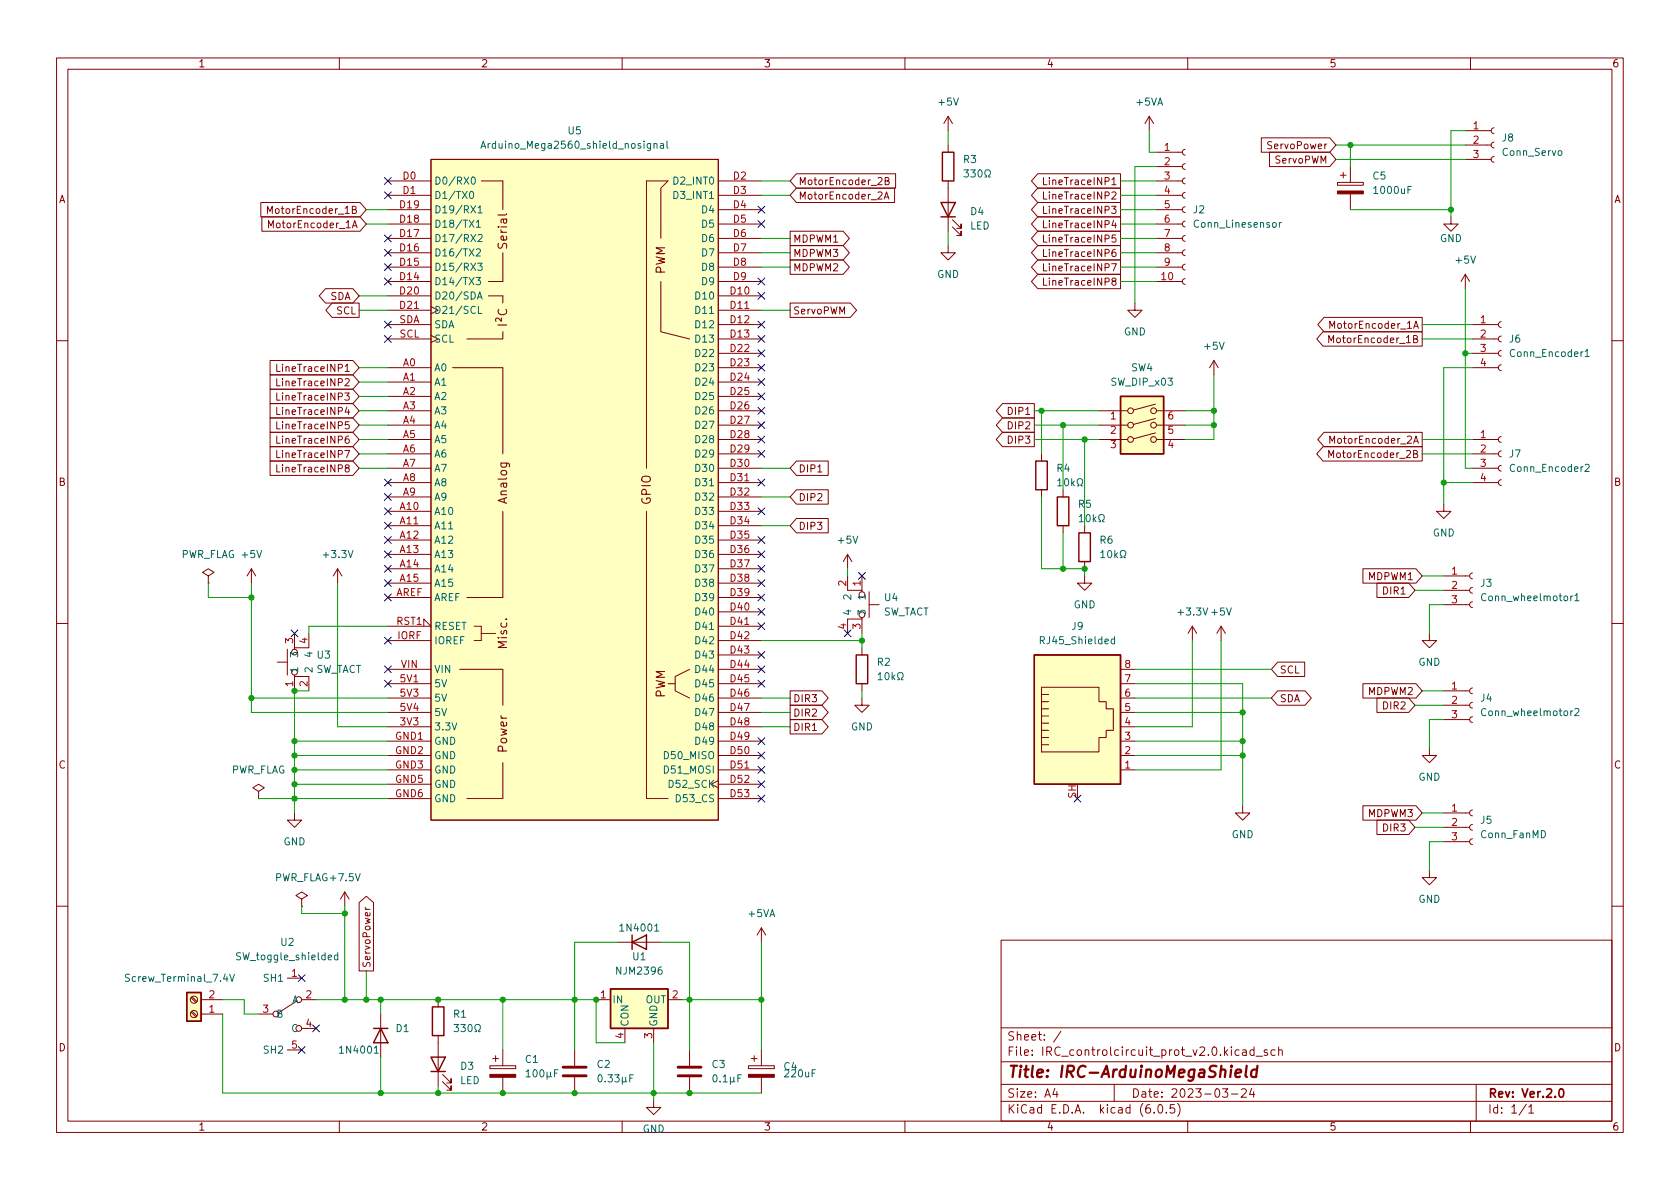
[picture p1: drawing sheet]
<svg xmlns="http://www.w3.org/2000/svg" width="297mm" height="210mm" viewBox="0 0 297 210" stroke-linecap="round" stroke-linejoin="round" font-family="sans-serif">
<g fill="none" stroke="#840000" stroke-width=".18">
<path d="M10 10.2h277v190.1h-277zM12 12.2h273v186.1h-273zM60 10.2v2M110 10.2v2M160 10.2v2M210 10.2v2M260 10.2v2M46.1 35.8h17.6l1.1 1.3-1.1 1.2h-17.6zM46.3 38.3h17.4l1.1 1.3-1.1 1.3h-17.4zM47.3 37.7v-1.2l.4 .9 .4-.9v1.2M62.3 37.1l.5-.1 .2-.2-.1-.2-.6-.1v1.2h.5l.2-.1v-.3l-.3-.2M62.4 39.9h.6"/>
<path d="M68.6 32h7.6M68.6 34.5h7.6M68.6 39.6h7.6M68.6 37.1h7.6M76.2 28.2h50.8v116.8h-50.8zM85.1 32h3.8zM88.9 32v5.1zM114.3 32v50.8zM114.3 32h3.8l-1.3 1.3v8.9M127 32h7.6M127 34.5h7.6M127 39.6h7.6"/>
<path d="M127 37.1h7.6M140.8 33.3h17.4v2.5h-17.4l-1.1-1.3zM140.8 30.7h17.5v2.6h-17.5l-1.1-1.3zM155.2 31.5l.5-.1 .3 .4-.8 .9h.8M156.3 35.2l.4-1.3 .5 1.3M156.4 34.8h.6M156.5 32l.5-.1 .2-.1-.1-.3-.6-.1v1.3h.5l.2-.2v-.3l-.3-.2M167.6 20.6v2.5M167.6 25.6v1.3M167.6 32v8.9M167.6 20.6l-.7 1.2M167.6 20.6l.8 1.2"/>
<path d="M168.4 38.9l1.5 1.5v-.8v.8h-.7M183.5 33.3h14.6v2.5h-14.6l-1.1-1.3zM183.5 35.8h14.6v2.5h-14.6l-1.1-1.2zM183.5 38.3h14.6v2.6h-14.6l-1.1-1.3zM183.5 30.7h14.6v2.6h-14.6l-1.1-1.3zM184.5 33.9v1.3h.6M184.5 36.5v1.2h.6M184.5 39v1.3h.6M184.5 31.4v1.3h.6M203.2 20.6l-.8 1.2M203.2 20.6v2.5M203.2 20.6l.8 1.2"/>
<path d="M204.5 32h4.5M204.5 34.5h4.5M204.5 39.6h4.5M204.5 37.1h4.5M204.5 29.5h4.5M204.5 26.9h4.5M209.5 39.1l-.3 .2-.2 .3 .2 .4 .3 .1M209.5 36.6l-.3 .1-.2 .4 .2 .3 .3 .2M209.5 34l-.3 .2-.2 .3 .2 .4 .3 .1M209.5 31.5l-.3 .1-.2 .4 .2 .4 .3 .1M209.5 29l-.3 .1-.2 .4 .2 .3 .3 .2M209.5 26.4l-.3 .2-.2 .3 .2 .4 .3 .1"/>
<path d="M223 24.4h12.1l1.1 1.2-1.1 1.3h-12.1zM224.5 26.9h10.6l1.1 1.3-1.1 1.3h-10.6zM236.5 32.3h4.5v.5h-4.5zM237 31h1M237.5 30.5v1M238.8 29.5v2.8M238.8 34.3v2.8M256.5 38.3v1.3h1.3l-1.3 1.3-1.2-1.3h1.2M259.1 28.2h4.6M259.1 25.6h4.6M259.1 23.1h4.6M264.2 27.7l-.4 .1-.1 .4 .1 .3 .4 .2"/>
<path d="M264.2 25.1l-.4 .2-.1 .3 .1 .4 .4 .2M264.2 22.6l-.4 .1-.1 .4 .1 .4 .4 .1M47.5 40.3v-1.3l.4 .9 .4-.9v1.3M57.6 51h4.8l1.1 1.3-1.1 1.3h-4.8l-1.2-1.3zM58.7 53.6h4.8v2.5h-4.8l-1.1-1.2zM62.3 40.3l.4-1.3 .4 1.3M68.6 52.3h7.6M68.6 54.9h7.6M68.6 57.4h7.6M68.6 59.9h7.6M68.6 49.8h7.6M68.6 47.2h7.6"/>
<path d="M68.6 44.7h7.6M68.6 42.2h7.6M76.2 54.2l1.3 .7-1.3 .6M82.5 59.9h6.4zM86.4 52.3h2.5zM86.4 49.8h2.5zM88.9 58.7v1.2zM88.9 52.3v1.3zM88.9 44.7v5.1zM116.8 49.8v8.9l5.1 1.2M127 52.3h7.6M127 54.9h7.6"/>
<path d="M127 57.4h7.6M127 59.9h7.6M127 49.8h7.6M127 47.2h7.6M127 44.7h7.6M127 42.2h7.6M139.7 43.4h9.4l1.1 1.3-1.1 1.3h-9.4zM139.7 46h9.4l1.1 1.2-1.1 1.3h-9.4zM139.7 53.6h10.6l1.2 1.3-1.2 1.2h-10.6zM139.7 40.9h9.4l1.1 1.3-1.1 1.2h-9.4zM167.6 43.4v1.3h1.3l-1.3 1.3-1.2-1.3h1.2M168.4 40.1l1.5 1.6v-.8v.8h-.7"/>
<path d="M183.5 46h14.6v2.5h-14.6l-1.1-1.3zM183.5 48.5h14.6v2.5h-14.6l-1.1-1.2zM183.5 43.4h14.6v2.6h-14.6l-1.1-1.3zM183.5 40.9h14.6v2.5h-14.6l-1.1-1.2zM184.5 46.6v1.3h.6M184.5 49.2v1.2h.6M184.5 44.1v1.3h.6M184.5 41.6v1.2h.6M200.7 53.6v1.3h1.2l-1.2 1.2-1.3-1.2h1.3M204.5 49.8h4.5M204.5 47.2h4.5M204.5 44.7h4.5"/>
<path d="M204.5 42.2h4.5M209.5 49.3l-.3 .1-.2 .4 .2 .3 .3 .2M209.5 46.7l-.3 .2-.2 .3 .2 .4 .3 .1M209.5 44.2l-.3 .1-.2 .4 .2 .4 .3 .1M209.5 41.7l-.3 .1-.2 .4 .2 .3 .3 .2M233.9 58.7h17.6v2.5h-17.6l-1.1-1.3zM234.1 56.1h17.4v2.6h-17.4l-1.1-1.3zM235.1 58.1v-1.3l.4 .9 .5-.9v1.3M249.9 58.1l.5-1.3 .4 1.3M249.9 59.9h.6l.1-.2-.1-.2-.6-.2v1.3h.5l.2-.1 .1-.3-.3-.3M250.1 57.7h.6M259.1 48.5l-.8 1.3"/>
<path d="M259.1 48.5v2.5M259.1 48.5l.7 1.3M260.3 57.4h4.6M260.3 59.9h4.6M265.4 59.4l-.3 .2-.2 .3 .2 .4 .3 .1M265.4 56.9l-.3 .1-.2 .4 .2 .4 .3 .1M10 60.2h2M47.8 79h14.6l1.1 1.3-1.1 1.2h-14.6zM47.8 73.9h14.6l1.1 1.3-1.1 1.2h-14.6zM47.8 71.4h14.6l1.1 1.2-1.1 1.3h-14.6zM47.8 68.8h14.6l1.1 1.3-1.1 1.3h-14.6zM47.8 63.7h14.6l1.1 1.3-1.1 1.3h-14.6z"/>
<path d="M47.8 66.3h14.6l1.1 1.3-1.1 1.2h-14.6zM47.8 76.4h14.6l1.1 1.3-1.1 1.3h-14.6zM48.9 79.7v1.2h.6M48.9 74.6v1.2h.6M48.9 72v1.3h.6M48.9 69.5v1.3h.6M48.9 64.4v1.3h.6M48.9 67v1.2h.6M48.9 77.1v1.3h.6M68.6 65h7.6M68.6 67.6h7.6M68.6 70.1h7.6"/>
<path d="M68.6 72.6h7.6M68.6 75.2h7.6M68.6 77.7h7.6M80 65h8.9v15.3M127 65h7.6M127 67.6h7.6M127 70.1h7.6M127 72.6h7.6M127 75.2h7.6M127 77.7h7.6M127 62.5h7.6M177.3 76.4h5.6v2.6h-5.6l-1.2-1.3z"/>
<path d="M177.3 71.4h5.6v2.5h-5.6l-1.2-1.3zM177.3 73.9h5.6v2.5h-5.6l-1.2-1.2zM194.3 72.6h5.1M194.3 75.2h5.1M194.3 77.7h5.1M204.3 76.5l-3.9 1.1M204.3 74l-3.9 1.1M204.3 71.5l-3.9 1M204.5 72.6h5M204.5 75.2h5M204.5 77.7h5M214.6 63.7l-.7 1.3"/>
<path d="M214.6 63.7v2.6M214.6 63.7l.8 1.3M233.9 79h17.6v2.5h-17.6l-1.1-1.2zM234.1 76.4h17.4v2.6h-17.4l-1.1-1.3zM234.9 60.6v-1.3l.5 .9 .4-.9v1.3M235.1 78.4v-1.3l.4 .9 .5-.9v1.3M249.9 78.4l.5-1.3 .4 1.3M250.1 78h.6M260.3 65h4.6M260.3 77.7h4.6M260.3 62.5h4.6M265.4 64.5l-.3 .2-.2 .3 .2 .4 .3 .1"/>
<path d="M265.4 62l-.3 .1-.2 .4 .2 .3 .3 .2M265.4 79.8l-.3 .1-.2 .4 .2 .3 .3 .2M265.4 77.2l-.3 .2-.2 .3 .2 .4 .3 .1M285 60.2h2M47.8 81.5h14.6l1.1 1.3-1.1 1.3h-14.6zM48.9 82.2v1.3h.6M68.6 90.4h7.6M68.6 93h7.6M68.6 95.5h7.6M68.6 98h7.6M68.6 80.3h7.6M68.6 82.8h7.6"/>
<path d="M68.6 85.3h7.6M68.6 87.9h7.6M88.9 90.4v15.3M114.3 90.4v50.8zM127 90.4h7.6M127 93h7.6M127 95.5h7.6M127 98h7.6M127 80.3h7.6M127 82.8h7.6M127 85.3h7.6M127 87.9h7.6"/>
<path d="M140.8 86.6h5.6v2.5h-5.6l-1.1-1.2zM140.8 81.5h5.6v2.6h-5.6l-1.1-1.3zM140.8 91.7h5.6v2.5h-5.6l-1.1-1.2zM149.9 98l-.8 1.3M149.9 98v2.6M149.9 98l.7 1.3M184.1 80.3v1.2M184.1 86.6v1.3M188 86.6v1.3M188 93v1.2M191.8 93v1.2M191.8 99.3v1.3"/>
<path d="M234.9 80.9v-1.2l.5 .9 .4-.9v1.2M249.9 80.3l.6-.1 .1-.2-.1-.2-.6-.1v1.2h.5l.2-.1 .1-.3-.3-.2M255.3 89.1v1.3h1.2l-1.2 1.3-1.3-1.3h1.3M260.3 80.3h4.6M260.3 82.8h4.6M260.3 85.3h4.6M265.4 84.8l-.3 .2-.2 .3 .2 .4 .3 .1M265.4 82.3l-.3 .1-.2 .4 .2 .4 .3 .1M10 110.2h2M36.8 101.8l1-.6-1-.6-1 .6 1 .6v1.3M36.8 103.1h.1M44.4 100.6l-.7 1.2"/>
<path d="M44.4 100.6v2.5M44.4 100.6l.8 1.2M49 117.1h1.8M50.8 114.8v4.6M52.1 119.4v.2h2.5v2.6M52.1 112v2.5M52.1 119.6v2.6M54.6 112v2.5h-2.5v.3M59.7 100.6l-.8 1.2M59.7 100.6v2.5M59.7 100.6l.8 1.2M68.6 110.7h7.6l-1.3-1.2v1.2"/>
<path d="M68.6 100.6h7.6M68.6 103.1h7.6M68.6 105.7h7.6M68.6 113.3h7.6M68.6 118.4h7.6M81.3 118.4h7.6zM82.5 105.7h6.4zM83.8 113.3h1.3zM83.8 110.7h1.3zM85.1 112h2.5zM85.1 110.7v2.6zM88.9 118.4v6.3z"/>
<path d="M121.9 118.4l-2.5 1.2v2.6l2.5 1.2M127 100.6h7.6M127 103.1h7.6M127 105.7h7.6M127 108.2h7.6M127 110.7h7.6M127 113.3h7.6M127 115.8h7.6M127 118.4h7.6M149.9 101.8v2.6h2.5v.2M152.4 109.2v.3h-2.5v2.5M152.4 101.8v2.6"/>
<path d="M152.4 109.5v2.5M152.4 114.5v1.3M153.7 104.6v4.6M153.7 106.9h1.7M191.8 101.8v1.3h1.2l-1.2 1.3-1.3-1.3h1.3M198.1 118.4h2.6M210.8 110.7l-.7 1.3M210.8 110.7v2.6M210.8 110.7l.8 1.3M215.9 110.7l-.8 1.3M215.9 110.7v2.6M215.9 110.7l.8 1.3"/>
<path d="M225.9 117.1h4.8v2.5h-4.8l-1.1-1.2zM241 100.6h9.3l1.2 1.2-1.2 1.3h-9.3zM243.5 103.1h5.6l1.1 1.3-1.1 1.3h-5.6zM252.7 112v1.3h1.3l-1.3 1.2-1.2-1.2h1.2M255.3 106.9h4.5M255.3 104.4h4.5M255.3 101.8h4.5M260.3 106.4l-.3 .2-.2 .3 .2 .4 .3 .1M260.3 103.9l-.3 .1-.2 .4 .2 .3 .3 .2M260.3 101.3l-.3 .2-.2 .3 .2 .4 .3 .2M285 110.2h2M45.7 139.9l1-.6-1-.6-1 .6 1 .6v1.3"/>
<path d="M68.6 120.9h7.6M68.6 128.5h7.6M68.6 123.4h7.6M68.6 126h7.6M68.6 131.1h7.6M68.6 133.6h7.6M68.6 136.1h7.6M68.6 138.7h7.6M88.9 134.9v6.3zM118.1 120.9h1.3M127 120.9h7.6M127 128.5h7.6"/>
<path d="M127 123.4h7.6M127 126h7.6M127 131.1h7.6M127 133.6h7.6M127 136.1h7.6M127 138.7h7.6M139.7 127.2h5.6l1.1 1.3-1.1 1.3h-5.6zM139.7 122.2h5.6l1.1 1.2-1.1 1.3h-5.6zM139.7 124.7h5.6l1.1 1.3-1.1 1.2h-5.6zM152.4 123.4v1.3h1.3l-1.3 1.3-1.3-1.3h1.3M152.4 120.9v1.3M184.1 131.7h1.3"/>
<path d="M184.1 130.4h1.3M184.1 129.2h1.3M184.1 127.9h1.3M184.1 126.6h1.3M184.1 125.3h1.3M184.1 121.5h10.2v2.6h1.3v1.2h1.2v3.9h-1.2v1.2h-1.3v2.6h-10.2zM184.1 124.1h1.3M184.1 122.8h1.3M198.1 120.9h2.6M198.1 128.5h2.6M198.1 123.4h2.6M198.1 126h2.6"/>
<path d="M198.1 131.1h2.6M198.1 133.6h2.6M198.1 136.1h2.6M225.9 122.2h4.8l1.2 1.2-1.2 1.3h-4.8l-1.1-1.3zM241 120.9h9.3l1.2 1.3-1.2 1.2h-9.3zM243.5 123.4h5.6l1.1 1.3-1.1 1.3h-5.6zM252.7 132.3v1.3h1.3l-1.3 1.3-1.2-1.3h1.2M255.3 127.2h4.5M255.3 124.7h4.5M255.3 122.2h4.5M260.3 126.7l-.3 .2-.2 .3 .2 .4 .3 .2M260.3 124.2l-.3 .1-.2 .4 .2 .4 .3 .1"/>
<path d="M260.3 121.7l-.3 .1-.2 .4 .2 .3 .3 .2M45.7 141.2h.1M52.1 143.8v1.2h1.2l-1.2 1.3-1.3-1.3h1.3M53.3 159l1.1-.6-1.1-.7-1 .7 1 .6v1.3M61 157.7l-.8 1.3M61 157.7v2.6M61 157.7l.7 1.3M63.5 159.6l1.3-1.1 1.2 1.1v12.1h-2.5zM68.6 141.2h7.6M82.5 141.2h6.4zM114.3 141.2h3.8M127 141.2h7.6"/>
<path d="M219.7 142.5v1.3h1.3l-1.3 1.2-1.3-1.2h1.3M241 142.5h9.3l1.2 1.3-1.2 1.2h-9.3zM243.5 145h5.6l1.1 1.3-1.1 1.3h-5.6zM252.7 153.9v1.3h1.3l-1.3 1.3-1.2-1.3h1.2M255.3 148.8h4.5M255.3 146.3h4.5M255.3 143.8h4.5M260.3 148.3l-.3 .2-.2 .3 .2 .4 .3 .1M260.3 145.8l-.3 .1-.2 .4 .2 .4 .3 .1M260.3 143.3l-.3 .1-.2 .4 .2 .3 .3 .2M10 160.2h2M33.8 176.4l.8 .9"/>
<path d="M33.8 179l.8 .8M34 176.3l.8 .8M34 178.8l.8 .8M35.6 176.8h3.8M35.6 179.3h3.8M45.7 179.3h2.6M50.8 173h2.5M52.5 177l-3.2 2.1M53.3 160.3h.1M53.3 176.8h2.6M64.6 160.4l.2 .4M64.6 160.8h.8"/>
<path d="M67.3 179.3v7.6M77.5 176.8v1.2M105.4 176.8h2.5M109.2 166.6h7.6M118.1 176.8h2.5M134.6 164.1l-.7 1.2M134.6 164.1v2.5M134.6 164.1l.8 1.2M177 166.3h108v32h-108zM285 160.2h2M50.8 185.7h2.5M53.3 181.9h2.6"/>
<path d="M60 198.3v2M77.5 183.1v8.9M78.2 191.3l1.6 1.5v-.8v.8h-.8M78.2 190l1.6 1.5v-.8v.8h-.8M86.6 188.5h4.6v.5h-4.6zM87.1 187.2h1M87.6 186.7v1M88.9 185.7v2.8M88.9 190.5v2.8M101.6 185.7v2.8M101.6 190.5v2.8M110 198.3v2"/>
<path d="M110.5 181.9v2.5M115.6 194.6v1.2h1.2l-1.2 1.3-1.3-1.3h1.3M115.6 181.9v2.5M121.9 185.7v2.8M121.9 190.5v2.8M132.3 188.5h4.6v.5h-4.6zM132.8 187.2h1.1M133.3 186.7v1M134.6 185.7v2.8M134.6 190.5v2.8M160 198.3v2M177 194.8h108"/>
<path d="M177 191.8h108M177 187.8h108M177 181.8h108M186.5 192.5l-.4 1h1M186.9 193v1M187.6 182.4l-1.3 1.9M197 191.8v3M204.1 196.7v.1M204.9 195.4l.2-.1a.81 .81 0 0 1 .6 .7 .81 .81 0 0 1-.3 .8h-.2a.81 .81 0 0 1-.6-.6 .81 .81 0 0 1 .3-.8zM206.2 196.7v.1M207.6 195.3h-.7v.7l.2-.1 .5 .1 .1 .2-.1 .5-.2 .1-.5-.1M208.2 195.1a1.72 1.72 0 0 1 0 2.3"/>
<path d="M210 198.3v2M216.1 192.5h1l-.5 .6 .4 .1v.7l-.2 .1h-.4l-.3-.1M217.7 193.5h1.2M219.5 192.7l.6-.2 .2 .2 .1 .3-1 1h1M219.7 185.7h.6l.1 .9M220.4 186l-.5 .1a.29 .29 0 0 0-.3 .2 .29 .29 0 0 0 .3 .3h.5M221.3 192.5l-.4 1h1M221.6 193v1M221.7 185.7l-.4-.1-.3 .3v.4l.1 .3h.6M221.7 185.1v1.5M222.1 186.8h1.1M224.1 185.7l-.4-.1-.2 .2 .1 .3 .5 .1v.4h-.6"/>
<path d="M225.4 185.7l-.4-.1-.3 .3v.4l.2 .3h.5M226.1 185.8l.2-.2 .3 .1 .1 .9M226.1 185.1v1.5M260 198.3v2M261 191.8v6.5M269.9 195.3l-1.3 1.9M270.3 195.8l.4-.5v1.5M270.3 196.8h.9"/>
<circle cx="199.9" cy="77.7" r=".51"/>
<circle cx="199.9" cy="72.6" r=".51"/>
<circle cx="199.9" cy="75.2" r=".51"/>
<circle cx="204" cy="77.7" r=".51"/>
<circle cx="204" cy="72.6" r=".51"/>
<circle cx="204" cy="75.2" r=".51"/>
<circle cx="34.3" cy="179.3" r=".63"/>
<circle cx="34.3" cy="176.8" r=".63"/>
<circle cx="48.8" cy="179.3" r=".51"/>
<circle cx="52.8" cy="176.8" r=".51"/>
</g>
<path d="M275.8 192.6l.2-.1a.8 .8 0 0 1 .5 .8 .8 .8 0 0 1-.5 .7 1 1 0 0 1-.2-1.4z" fill="none" stroke="#840000" stroke-width=".3"/>
<path d="M218.5 189.8l.9-.2v-.4l-.6-.1-.3 .3v1l.2 .1 .5-.1M220.4 188.5l-.2 1.7 .3 .3M222.2 189.2a.66 .66 0 0 0-.9 .3l-.1 .6 .1 .3 .2 .1 .6-.1M222.3 188.5l-.2 2" fill="none" stroke="#840000" stroke-width=".4"/>
<g fill="#ffffc2" stroke="#ffffc2" stroke-width=".18">
<path d="M76.2 28.2h50.8v116.8h-50.8z"/>
<path d="M107.9 174.9h10.2v7h-10.2z"/>
<path d="M33 175.5h2.6v5.1h-2.6z"/>
<path d="M182.9 115.8h15.2v22.9h-15.2z"/>
<path d="M198.1 70.1h7.6v10.2h-7.6z"/>
</g>
<path d="M88.1 57.5h1.5M88.2 54.7a.61 .61 0 0 0 0 .8 .61 .61 0 0 0 .7 .2 .57 .57 0 0 0 .6-.3 .57 .57 0 0 0-.1-.7M88.6 56.2v.6l-.5-.5a.31 .31 0 0 0-.5 .2l.1 .3" fill="none" stroke="#840000" stroke-width=".19"/>
<g fill="none" stroke="#006464" stroke-width=".18">
<path d="M83.1 34l.2-.2a.68 .68 0 0 1 .5 .7 .68 .68 0 0 1-.5 .6l-.2-.1-.1-.4zM83.4 31.4l.2-.1a.68 .68 0 0 1 .5 .6 .68 .68 0 0 1-.5 .7l-.2-.1-.1-.4zM84.2 39.3l.4-.4v1.3M84.5 36.7l.4-.3v1.3M84.5 37.7h.8M85 26.2l.5-1.2 .4 1.2M85.2 25.9h.6M115.6 25.5l.2-.1h.3l.1 .8M115.6 25.4v.8M116.8 25.4h.5v.8M117.3 25.7h-.4l-.2 .2 .2 .3h.4M117.9 25v1l.2 .2"/>
<path d="M170.4 30h.8l-.4 .5 .4 .1v.6l-.2 .1-.6-.1M171.7 30h.7l-.4 .5 .4 .1v.6l-.2 .1-.5-.1M173.1 30.1l.1-.1a.68 .68 0 0 1 .5 .7 .68 .68 0 0 1-.5 .6 .84 .84 0 0 1-.1-1.2zM174.1 31.3h.3v-.2a.54 .54 0 0 1-.2-.8 .54 .54 0 0 1 .7-.2 .58 .58 0 0 1-.1 1v.2h.3M226.2 39.3v.9M226.6 39.3l-.4 .3M275.6 26.7l.3-.1 .3 .3v.4l-.3 .2-.3-.1-.1-.1zM84.2 49.1h.7l-.4 .5 .4 .1v.5l-.2 .2-.5-.2M84.2 44.1l.5-.1 .2 .4-.7 .9h.7M84.2 40.2h.7M84.4 52.9l.4-1.3 .5 1.3M84.5 46.5h.8l-.5 .5 .4 .1v.6l-.2 .1-.5-.1"/>
<path d="M84.5 41.6l.5-.1 .3 .3-.8 .9h.8M84.5 52.5h.6M84.6 54.2v1.2h.6M280.3 62.1l.3-.3v1.3M280.3 63.1h.7M187 85l.4-.4v1.3M187 85.9h.7M188.3 84.8l.2-.2a.68 .68 0 0 1 .5 .7 .68 .68 0 0 1-.5 .6l-.2-.1-.1-.4zM189.5 84.6v1.3M189.6 85.4l.4 .5M190 85.1l-.5 .4M190.5 85.9h.3v-.2a.54 .54 0 0 1-.3-.8 .54 .54 0 0 1 .7-.2 .58 .58 0 0 1-.1 1v.2h.3"/>
<path d="M190.8 91.4l.4-.4v1.3M190.8 92.3h.7M192.2 91.1l.1-.1a.68 .68 0 0 1 .5 .6 .68 .68 0 0 1-.5 .7l-.1-.2-.2-.3zM193.3 91v1.3M193.4 91.8l.4 .5M193.8 91.4l-.5 .5M194.3 92.3h.3v-.3a.54 .54 0 0 1-.3-.7 .54 .54 0 0 1 .8-.2 .58 .58 0 0 1-.2 .9v.3h.3M194.6 97.7l.4-.4v1.3M194.6 98.6h.8M196 97.5l.1-.2a.68 .68 0 0 1 .5 .7 .68 .68 0 0 1-.5 .6l-.1-.1-.2-.4zM197.1 97.3v1.3M197.2 98.1l.4 .5"/>
<path d="M197.6 97.8l-.5 .4M198.1 98.6h.3v-.2a.54 .54 0 0 1-.3-.8 .54 .54 0 0 1 .8-.2 .58 .58 0 0 1-.2 1v.2h.3M280.3 82.2l.4-.1 .3 .4-.8 .9h.8M155.3 119.3l.3-.4v1.3M156.6 119.1l.2-.2a.68 .68 0 0 1 .4 .7 .68 .68 0 0 1-.4 .6l-.2-.1-.1-.4zM157.7 118.9v1.3M157.9 119.7l.3 .5M158.2 119.4l-.5 .4M197.1 113.1l-.4-.1-.2 .2 .1 .6h.5M197.1 112.6v1.3M278.1 105.4l-.4 .2M278.5 105.3l.3-.3v1.2"/>
<path d="M278.5 106.2h.7M155.3 120.2h.7M158.7 120.2h.3v-.2a.54 .54 0 0 1-.3-.8 .54 .54 0 0 1 .8-.2 .58 .58 0 0 1-.1 1v.2h.3M278.5 125.4l.4-.1 .3 .3-.8 1h.8M40.6 172.3l.4 1.2 .5-1.2M59.7 168.9h-.3l-.3 .2 .1 .6h.5M59.7 168.5v1.2M115.8 164.7h.7M66.2 186.2h.7M80.3 181.2h.8l-.5 .4 .4 .2v.5l-.2 .1-.5-.1M81.5 181.2h.8l-.5 .4 .4 .2v.5l-.2 .1-.5-.1M82.9 181.3l.2-.1a.68 .68 0 0 1 .4 .6 .68 .68 0 0 1-.4 .6l-.2-.1-.1-.4z"/>
<path d="M84 182.4h.3v-.2a.54 .54 0 0 1-.3-.7 .54 .54 0 0 1 .7-.3 .58 .58 0 0 1-.1 1v.2h.3M93 189.5l.4-.3v1.2M93 190.4h.8M94.4 189.3l.1-.1a.68 .68 0 0 1 .5 .6 .68 .68 0 0 1-.5 .6l-.1-.1-.2-.4zM95.6 189.3l.2-.1a.68 .68 0 0 1 .4 .6 .68 .68 0 0 1-.4 .6l-.2-.1-.1-.4zM96.7 189.6v1.3M97.3 190.3l.2 .1M97.3 189.6v.8h-.4l-.2-.1M98.1 189.8h.4M98.7 189.2h-.6v1.2M105.9 190.2l.1-.1a.68 .68 0 0 1 .5 .6 .68 .68 0 0 1-.5 .6l-.1-.1-.2-.4zM107 191.2v.1"/>
<path d="M107.5 190.1h.8l-.5 .4 .4 .2v.5l-.2 .1-.5-.1M108.7 190.1h.8l-.4 .4 .3 .2v.5l-.2 .1-.5-.1M110 190.5v1.2M110.6 191.1l.2 .2M110.6 190.5v.8h-.4l-.2-.2M111.4 190.7h.4M112 190.1h-.6v1.2M126.2 190.2l.2-.1a.68 .68 0 0 1 .4 .6 .68 .68 0 0 1-.4 .6l-.2-.1-.1-.4zM127.3 191.2v.1M127.9 190.4l.3-.3v1.2M127.9 191.3h.7M129.1 190.5v1.2"/>
<path d="M129.7 191.1l.2 .2M129.7 190.5v.8h-.4l-.2-.2M130.5 190.7h.4M131.1 190.1h-.6v1.2"/>
</g>
<path d="M99.6 190.2h4M99.6 188.7h4M119.9 190.2h4.1M119.9 188.7h4.1" fill="none" stroke="#840000" stroke-width=".51"/>
<g fill="none" stroke="#840000" stroke-width=".25">
<path d="M166.4 35.8h2.5l-1.3 2.5zM166.4 38.3h2.5M166.6 26.9h2.1v5.1h-2.1zM198.1 70.1h7.6v10.2h-7.6zM183.1 81.5h2.1v5.1h-2.1zM186.9 87.9h2.1v5.1h-2.1zM190.8 94.2h2v5.1h-2zM151.4 115.8h2v5.1h-2zM182.9 115.8h15.2v22.9h-15.2zM33 175.5h2.6v5.1h-2.6zM76.5 178h2v5.1h-2zM107.9 174.9h10.2v7h-10.2z"/>
<path d="M111.8 166.6l2.5-1.3v2.6zM111.8 165.3v2.6M66 181.9h2.6M67.3 181.9l1.3 2.5h-2.6zM76.2 186.9h2.5l-1.2 2.6zM76.2 189.5h2.5"/>
</g>
<g fill="#840000" stroke="#840000" stroke-width=".18">
<path d="M86.6 190h4.6v.5h-4.6z"/>
<path d="M236.5 33.8h4.5v.5h-4.5z"/>
<path d="M132.3 190h4.6v.5h-4.6z"/>
</g>
<g fill="none" stroke="#009600" stroke-width=".18">
<path d="M64.8 39.6h3.8M64.8 37.1h3.8M134.6 32h5.1M134.6 34.5h5.1M167.6 23.1v2.5M198.1 39.6h6.4M198.1 37.1h6.4M198.1 32h6.4M198.1 34.5h6.4M203.2 23.1v3.8h1.3M204.5 29.5h-3.8v24.1M236.2 28.2h22.9"/>
<path d="M236.2 25.6h22.9M238.8 37.1h17.7M238.8 25.6v3.9M259.1 23.1h-2.6v15.2M63.5 54.9h5.1M63.5 52.3h5.1M134.6 54.9h5.1M134.6 44.7h5.1M134.6 42.2h5.1M134.6 47.2h5.1M167.6 40.9v2.5M198.1 44.7h6.4"/>
<path d="M198.1 42.2h6.4M198.1 47.2h6.4M198.1 49.8h6.4M251.5 59.9h8.8M251.5 57.4h8.8M259.1 51v31.8h1.2M63.5 77.7h5.1M63.5 75.2h5.1M63.5 72.6h5.1M63.5 67.6h5.1M63.5 70.1h5.1M63.5 65h5.1"/>
<path d="M182.9 77.7h11.4M182.9 75.2h11.4M182.9 72.6h11.4M184.1 72.6v7.7M188 75.2v11.4M191.8 77.7v15.3M209.5 75.2h5.1M209.5 72.6h5.1M214.6 66.3v11.4h-5.1M251.5 77.7h8.8M259.1 62.5h1.2M260.3 65h-5v24.1"/>
<path d="M63.5 80.3h5.1M63.5 82.8h5.1M134.6 82.8h5.1M134.6 93h5.1M134.6 87.9h5.1M184.1 87.9v12.7h7.7v1.2M188 94.2v6.4M251.5 80.3h8.8M255.3 85.3h5M36.8 103.1v2.6h7.6M44.4 103.1v22.9h24.2M59.7 103.1v25.4h8.9"/>
<path d="M68.6 110.7h-14v1.3M134.6 113.3h17.8M149.9 100.6v1.2M152.4 112v2.5M200.7 118.4h24.1M210.8 113.3v15.2h-10.1M215.9 113.3v22.8h-15.2M250.2 104.4h5.1M251.5 101.8h3.8M255.3 106.9h-2.6v5.1M44.4 123.4h24.2M52.1 136.1h16.5"/>
<path d="M52.1 138.7h16.5M52.1 131.1h16.5M52.1 133.6h16.5M54.6 122.2h-2.5v21.6M134.6 123.4h5.1M134.6 128.5h5.1M134.6 126h5.1M152.4 122.2v1.2M200.7 123.4h24.1M200.7 126h19M200.7 120.9h19v21.6M200.7 131.1h19"/>
<path d="M200.7 133.6h19M250.2 124.7h5.1M251.5 122.2h3.8M255.3 127.2h-2.6v5.1M45.7 141.2h22.9M250.2 146.3h5.1M251.5 143.8h3.8M255.3 148.8h-2.6v5.1M39.4 176.8h3.8v2.5h2.5M39.4 179.3v14h95.2M53.3 160.3v1.2h7.7M55.9 176.8h49.5v7.6h5.1"/>
<path d="M61 160.3v16.5M64.8 171.7v5.1M67.3 176.8v2.5M88.9 176.8v8.9M109.2 166.6h-7.6v19.1M116.8 166.6h5.1v19.1M120.6 176.8h14M134.6 166.6v19.1M67.3 186.9v6.4M77.5 192v1.3M115.6 184.4v10.2"/>
</g>
<g fill="none" stroke="#000084" stroke-width=".18">
<path d="M68 31.4l1.2 1.2M68 33.9l1.2 1.2M69.2 31.4l-1.2 1.2M69.2 33.9l-1.2 1.2M134 39l1.2 1.2M134 36.5l1.2 1.2M135.2 39l-1.2 1.2M135.2 36.5l-1.2 1.2M68 49.2l1.2 1.2M68 56.8l1.2 1.2M68 59.3l1.2 1.2M68 41.5l1.2 1.3"/>
<path d="M68 44.1l1.2 1.2M68 46.6l1.2 1.2M69.2 49.2l-1.2 1.2M69.2 56.8l-1.2 1.2M69.2 59.3l-1.2 1.2M69.2 41.5l-1.2 1.3M69.2 44.1l-1.2 1.2M69.2 46.6l-1.2 1.2M134 59.3l1.2 1.2M134 56.8l1.2 1.2M134 49.2l1.2 1.2M134 51.7l1.2 1.2"/>
<path d="M135.2 59.3l-1.2 1.2M135.2 56.8l-1.2 1.2M135.2 49.2l-1.2 1.2M135.2 51.7l-1.2 1.2M134 69.5l1.2 1.2M134 64.4l1.2 1.2M134 66.9l1.2 1.3M134 61.9l1.2 1.2M134 79.6l1.2 1.3M134 77.1l1.2 1.2M134 74.6l1.2 1.2M134 72l1.2 1.2"/>
<path d="M135.2 69.5l-1.2 1.2M135.2 64.4l-1.2 1.2M135.2 66.9l-1.2 1.3M135.2 61.9l-1.2 1.2M135.2 79.6l-1.2 1.3M135.2 77.1l-1.2 1.2M135.2 74.6l-1.2 1.2M135.2 72l-1.2 1.2M68 94.9l1.2 1.2M68 92.3l1.2 1.3M68 89.8l1.2 1.2M68 87.3l1.2 1.2"/>
<path d="M68 84.7l1.2 1.2M68 100l1.2 1.2M68 97.4l1.2 1.2M69.2 94.9l-1.2 1.2M69.2 92.3l-1.2 1.3M69.2 89.8l-1.2 1.2M69.2 87.3l-1.2 1.2M69.2 84.7l-1.2 1.2M69.2 100l-1.2 1.2M69.2 97.4l-1.2 1.2M134 100l1.2 1.2M134 97.4l1.2 1.2"/>
<path d="M134 94.9l1.2 1.2M134 89.8l1.2 1.2M134 84.7l1.2 1.2M135.2 100l-1.2 1.2M135.2 97.4l-1.2 1.2M135.2 94.9l-1.2 1.2M135.2 89.8l-1.2 1.2M135.2 84.7l-1.2 1.2M51.5 111.4l1.2 1.2M52.7 111.4l-1.2 1.2M68 105l1.2 1.3M68 112.7l1.2 1.2"/>
<path d="M68 117.7l1.2 1.3M68 102.5l1.2 1.2M69.2 105l-1.2 1.3M69.2 112.7l-1.2 1.2M69.2 117.7l-1.2 1.3M69.2 102.5l-1.2 1.2M134 107.6l1.2 1.2M134 105l1.2 1.3M134 117.7l1.2 1.3M134 110.1l1.2 1.2M134 115.2l1.2 1.2M134 102.5l1.2 1.2"/>
<path d="M135.2 107.6l-1.2 1.2M135.2 105l-1.2 1.3M135.2 117.7l-1.2 1.3M135.2 110.1l-1.2 1.2M135.2 115.2l-1.2 1.2M135.2 102.5l-1.2 1.2M149.3 111.4l1.2 1.2M150.5 111.4l-1.2 1.2M151.8 101.2l1.2 1.3M153 101.2l-1.2 1.3M68 120.3l1.2 1.2M69.2 120.3l-1.2 1.2"/>
<path d="M134 138.1l1.2 1.2M134 135.5l1.2 1.2M134 120.3l1.2 1.2M134 133l1.2 1.2M134 130.4l1.2 1.3M135.2 138.1l-1.2 1.2M135.2 135.5l-1.2 1.2M135.2 120.3l-1.2 1.2M135.2 133l-1.2 1.2M135.2 130.4l-1.2 1.3M134 140.6l1.2 1.2M135.2 140.6l-1.2 1.2"/>
<path d="M189.9 140.6l1.2 1.2M191.1 140.6l-1.2 1.2M52.7 172.4l1.2 1.2M53.9 172.4l-1.2 1.2M52.7 185.1l1.2 1.2M53.9 185.1l-1.2 1.2M55.3 181.2l1.2 1.3M56.5 181.2l-1.2 1.3"/>
</g>
<g fill="#009600" stroke="#009600" stroke-width=".18">
<circle cx="64.8" cy="176.8" r=".46"/>
<circle cx="67.3" cy="176.8" r=".46"/>
<circle cx="61" cy="176.8" r=".46"/>
<circle cx="52.1" cy="141.2" r=".46"/>
<circle cx="52.1" cy="138.7" r=".46"/>
<circle cx="52.1" cy="133.6" r=".46"/>
<circle cx="52.1" cy="136.1" r=".46"/>
<circle cx="61" cy="161.5" r=".46"/>
<circle cx="77.5" cy="193.3" r=".46"/>
<circle cx="77.5" cy="176.8" r=".46"/>
<circle cx="67.3" cy="193.3" r=".46"/>
<circle cx="101.6" cy="193.3" r=".46"/>
<circle cx="115.6" cy="193.3" r=".46"/>
<circle cx="121.9" cy="176.8" r=".46"/>
<circle cx="88.9" cy="176.8" r=".46"/>
<circle cx="88.9" cy="193.3" r=".46"/>
<circle cx="134.6" cy="176.8" r=".46"/>
<circle cx="101.6" cy="176.8" r=".46"/>
<circle cx="105.4" cy="176.8" r=".46"/>
<circle cx="121.9" cy="193.3" r=".46"/>
<circle cx="52.1" cy="122.2" r=".46"/>
<circle cx="44.4" cy="123.4" r=".46"/>
<circle cx="52.1" cy="131.1" r=".46"/>
<circle cx="44.4" cy="105.7" r=".46"/>
<circle cx="188" cy="100.6" r=".46"/>
<circle cx="191.8" cy="100.6" r=".46"/>
<circle cx="191.8" cy="77.7" r=".46"/>
<circle cx="152.4" cy="113.3" r=".46"/>
<circle cx="259.1" cy="62.5" r=".46"/>
<circle cx="255.3" cy="85.3" r=".46"/>
<circle cx="256.5" cy="37.1" r=".46"/>
<circle cx="214.6" cy="75.2" r=".46"/>
<circle cx="188" cy="75.2" r=".46"/>
<circle cx="184.1" cy="72.6" r=".46"/>
<circle cx="219.7" cy="133.6" r=".46"/>
<circle cx="219.7" cy="131.1" r=".46"/>
<circle cx="219.7" cy="126" r=".46"/>
<circle cx="238.8" cy="25.6" r=".46"/>
<circle cx="214.6" cy="72.6" r=".46"/>
</g>
<text font-size="2.8" fill="#840000" x="178" y="190.6">Title: IRC-ArduinoMegaShield</text>
<g font-size="2.1" fill="#840000">
<text x="89.7" y="43.8" transform="rotate(-90 89.7 43.8)">Serial</text>
<text x="117.6" y="48.6" transform="rotate(-90 117.6 48.6)">PWM</text>
<text x="89.7" y="88.9" transform="rotate(-90 89.7 88.9)">Analog</text>
<text x="115.1" y="89.3" transform="rotate(-90 115.1 89.3)">GPIO</text>
<text x="89.7" y="114.7" transform="rotate(-90 89.7 114.7)">Misc.</text>
<text x="117.6" y="123.5" transform="rotate(-90 117.6 123.5)">PWM</text>
<text x="89.7" y="133" transform="rotate(-90 89.7 133)">Power</text>
<text x="178" y="184">Sheet: /</text>
<text x="178" y="186.7">File: IRC_controlcircuit_prot_v2.0.kicad_sch</text>
<text x="178" y="196.9">KiCad E.D.A. kicad (6.0.5)</text>
<text x="178" y="194.1">Size: A4</text>
<text x="200" y="194.1">Date: 2023-03-24</text>
<text x="263" y="194.1">Rev: Ver.2.0</text>
<text x="263" y="196.9">Id: 1/1</text>
</g>
<g font-size="1.8" fill="#840000">
<text x="35" y="11.9">1</text>
<text x="85" y="11.9">2</text>
<text x="135" y="11.9">3</text>
<text x="185" y="11.9">4</text>
<text x="235" y="11.9">5</text>
<text x="285" y="11.9">6</text>
<text x="224.6" y="26.4">ServoPower</text>
<text x="225.6" y="28.9">ServoPWM</text>
<text x="10.3" y="35.9">A</text>
<text x="141.1" y="35.3">MotorEncoder_2A</text>
<text x="141.1" y="32.7">MotorEncoder_2B</text>
<text x="185.4" y="35.3">LineTraceINP2</text>
<text x="185.4" y="32.7">LineTraceINP1</text>
<text x="285.3" y="35.9">A</text>
<text x="48.1" y="40.3">MotorEncoder_1A</text>
<text x="48.1" y="37.8">MotorEncoder_1B</text>
<text x="185.4" y="37.8">LineTraceINP3</text>
<text x="185.4" y="40.3">LineTraceINP4</text>
<text x="140.2" y="45.4">MDPWM3</text>
<text x="140.2" y="48">MDPWM2</text>
<text x="140.2" y="42.9">MDPWM1</text>
<text x="185.4" y="48">LineTraceINP7</text>
<text x="185.4" y="45.4">LineTraceINP6</text>
<text x="185.4" y="42.9">LineTraceINP5</text>
<text x="58.3" y="53">SDA</text>
<text x="185.4" y="50.5">LineTraceINP8</text>
<text x="59.5" y="55.6">SCL</text>
<text x="140.2" y="55.6">ServoPWM</text>
<text x="235.8" y="58.1">MotorEncoder_1A</text>
<text x="49.8" y="65.7">LineTraceINP1</text>
<text x="235.8" y="60.7">MotorEncoder_1B</text>
<text x="49.8" y="70.8">LineTraceINP3</text>
<text x="49.8" y="68.3">LineTraceINP2</text>
<text x="49.8" y="75.9">LineTraceINP5</text>
<text x="49.8" y="73.4">LineTraceINP4</text>
<text x="178.5" y="73.4">DIP1</text>
<text x="178.5" y="75.9">DIP2</text>
<text x="49.8" y="81">LineTraceINP7</text>
<text x="49.8" y="83.5">LineTraceINP8</text>
<text x="49.8" y="78.4">LineTraceINP6</text>
<text x="141.1" y="83.5">DIP1</text>
<text x="178.5" y="78.4">DIP3</text>
<text x="235.8" y="78.4">MotorEncoder_2A</text>
<text x="235.8" y="81">MotorEncoder_2B</text>
<text x="10.3" y="85.9">B</text>
<text x="141.1" y="88.6">DIP2</text>
<text x="285.3" y="85.9">B</text>
<text x="141.1" y="93.7">DIP3</text>
<text x="242" y="102.6">MDPWM1</text>
<text x="244.7" y="105.1">DIR1</text>
<text x="226.2" y="119.1">SCL</text>
<text x="140.2" y="124.2">DIR3</text>
<text x="226.2" y="124.2">SDA</text>
<text x="242" y="122.9">MDPWM2</text>
<text x="244.7" y="125.4">DIR2</text>
<text x="140.2" y="129.2">DIR1</text>
<text x="140.2" y="126.7">DIR2</text>
<text x="10.3" y="135.9">C</text>
<text x="285.3" y="135.9">C</text>
<text x="242" y="144.5">MDPWM3</text>
<text x="244.7" y="147">DIR3</text>
<text x="65.5" y="171.2" transform="rotate(-90 65.5 171.2)">ServoPower</text>
<text x="10.3" y="185.9">D</text>
<text x="285.3" y="185.9">D</text>
<text x="35" y="199.9">1</text>
<text x="85" y="199.9">2</text>
<text x="135" y="199.9">3</text>
<text x="185" y="199.9">4</text>
<text x="235" y="199.9">5</text>
<text x="285" y="199.9">6</text>
</g>
<g font-size="1.8" fill="#006464">
<text x="100.5" y="23.7">U5</text>
<text x="166" y="18.7">+5V</text>
<text x="201" y="18.7">+5VA</text>
<text x="86.3" y="26.3">Arduino_Mega2560_shield_nosignal</text>
<text x="170.4" y="28.8">R3</text>
<text x="265.6" y="25">J8</text>
<text x="265.7" y="27.6">Conn_Servo</text>
<text x="76.7" y="32.6">D0/RX0</text>
<text x="76.7" y="35.2">D1/TX0</text>
<text x="119.4" y="32.6">D2_INT0</text>
<text x="119.4" y="35.2">D3_INT1</text>
<text x="242.8" y="31.7">C5</text>
<text x="243.1" y="34.3">1000uF</text>
<text x="76.7" y="40.3">D18/TX1</text>
<text x="76.7" y="37.7">D19/RX1</text>
<text x="124.2" y="37.7">D4</text>
<text x="124.2" y="40.3">D5</text>
<text x="171.5" y="40.6">LED</text>
<text x="171.6" y="38">D4</text>
<text x="211" y="37.7">J2</text>
<text x="211.3" y="40.3">Conn_Linesensor</text>
<text x="76.7" y="47.9">D15/RX3</text>
<text x="76.7" y="45.3">D16/TX2</text>
<text x="76.7" y="42.8">D17/RX2</text>
<text x="124.2" y="42.8">D6</text>
<text x="124.2" y="45.3">D7</text>
<text x="124.2" y="47.9">D8</text>
<text x="254.6" y="42.8">GND</text>
<text x="257.5" y="46.6">+5V</text>
<text x="76.7" y="50.4">D14/TX3</text>
<text x="76.7" y="53">D20/SDA</text>
<text x="123.2" y="53">D10</text>
<text x="124.2" y="50.4">D9</text>
<text x="165.7" y="49.1">GND</text>
<text x="76.7" y="55.5">D21/SCL</text>
<text x="76.7" y="58">SDA</text>
<text x="123.2" y="55.5">D11</text>
<text x="123.2" y="58">D12</text>
<text x="198.7" y="59.3">GND</text>
<text x="76.7" y="65.7">A0</text>
<text x="76.7" y="60.6">SCL</text>
<text x="123.2" y="60.6">D13</text>
<text x="123.2" y="63.1">D22</text>
<text x="123.2" y="65.7">D23</text>
<text x="200" y="65.7">SW4</text>
<text x="213" y="61.8">+5V</text>
<text x="266.9" y="60.6">J6</text>
<text x="267.2" y="63.1">Conn_Encoder1</text>
<text x="76.7" y="68.2">A1</text>
<text x="76.7" y="70.7">A2</text>
<text x="123.2" y="68.2">D24</text>
<text x="123.2" y="70.7">D25</text>
<text x="196.6" y="68.2">SW_DIP_x03</text>
<text x="76.7" y="73.3">A3</text>
<text x="76.7" y="75.8">A4</text>
<text x="123.2" y="73.3">D26</text>
<text x="123.2" y="75.8">D27</text>
<text x="76.7" y="78.4">A5</text>
<text x="76.7" y="80.9">A6</text>
<text x="76.7" y="83.4">A7</text>
<text x="123.2" y="78.4">D28</text>
<text x="123.2" y="80.9">D29</text>
<text x="123.2" y="83.4">D30</text>
<text x="186.9" y="83.4">R4</text>
<text x="266.9" y="80.9">J7</text>
<text x="267.2" y="83.4">Conn_Encoder2</text>
<text x="76.7" y="86">A8</text>
<text x="76.7" y="88.5">A9</text>
<text x="123.2" y="86">D31</text>
<text x="123.2" y="88.5">D32</text>
<text x="190.7" y="89.8">R5</text>
<text x="76.7" y="91.1">A10</text>
<text x="76.7" y="93.6">A11</text>
<text x="123.2" y="91.1">D33</text>
<text x="123.2" y="93.6">D34</text>
<text x="253.3" y="94.9">GND</text>
<text x="31.9" y="98.7">PWR_FLAG</text>
<text x="42.9" y="98.7">+5V</text>
<text x="57.4" y="98.7">+3.3V</text>
<text x="76.7" y="96.1">A12</text>
<text x="76.7" y="98.7">A13</text>
<text x="76.7" y="101.2">A14</text>
<text x="123.2" y="96.1">D35</text>
<text x="123.2" y="98.7">D36</text>
<text x="123.2" y="101.2">D37</text>
<text x="148.3" y="96.1">+5V</text>
<text x="194.5" y="96.1">R6</text>
<text x="76.7" y="103.8">A15</text>
<text x="76.7" y="106.3">AREF</text>
<text x="123.2" y="103.8">D38</text>
<text x="123.2" y="106.3">D39</text>
<text x="150.5" y="105.9" transform="rotate(-90 150.5 105.9)">2</text>
<text x="153" y="105.9" transform="rotate(-90 153 105.9)">1</text>
<text x="156.4" y="106.3">U4</text>
<text x="189.8" y="107.6">GND</text>
<text x="261.8" y="103.8">J3</text>
<text x="262.4" y="106.3">Conn_wheelmotor1</text>
<text x="76.7" y="113.9">IOREF</text>
<text x="76.7" y="111.4">RESET</text>
<text x="123.2" y="108.8">D40</text>
<text x="123.2" y="111.4">D41</text>
<text x="123.2" y="113.9">D42</text>
<text x="150.5" y="109" transform="rotate(-90 150.5 109)">4</text>
<text x="153" y="109" transform="rotate(-90 153 109)">3</text>
<text x="156" y="108.8">SW_TACT</text>
<text x="184.2" y="113.9">RJ45_Shielded</text>
<text x="189.5" y="111.4">J9</text>
<text x="208.5" y="108.8">+3.3V +5V</text>
<text x="52.7" y="119.1" transform="rotate(-90 52.7 119.1)">1</text>
<text x="52.7" y="116" transform="rotate(-90 52.7 116)">3</text>
<text x="55.2" y="119.1" transform="rotate(-90 55.2 119.1)">2</text>
<text x="55.2" y="116" transform="rotate(-90 55.2 116)">4</text>
<text x="55.6" y="119">SW_TACT</text>
<text x="56.1" y="116.5">U3</text>
<text x="76.7" y="119">VIN</text>
<text x="123.2" y="116.5">D43</text>
<text x="123.2" y="119">D44</text>
<text x="155.1" y="117.7">R2</text>
<text x="250.8" y="117.7">GND</text>
<text x="76.7" y="121.5">5V</text>
<text x="76.7" y="124.1">5V</text>
<text x="123.2" y="121.5">D45</text>
<text x="123.2" y="124.1">D46</text>
<text x="261.8" y="124.1">J4</text>
<text x="76.7" y="129.2">3.3V</text>
<text x="76.7" y="126.6">5V</text>
<text x="76.7" y="131.7">GND</text>
<text x="123.2" y="126.6">D47</text>
<text x="123.2" y="129.2">D48</text>
<text x="123.2" y="131.7">D49</text>
<text x="150.4" y="129.2">GND</text>
<text x="262.4" y="126.6">Conn_wheelmotor2</text>
<text x="40.8" y="136.8">PWR_FLAG</text>
<text x="76.7" y="134.2">GND</text>
<text x="76.7" y="136.8">GND</text>
<text x="117.7" y="134.2">D50_MISO</text>
<text x="117.7" y="136.8">D51_MOSI</text>
<text x="76.7" y="139.3">GND</text>
<text x="76.7" y="141.9">GND</text>
<text x="118.5" y="139.3">D52_SCK</text>
<text x="119.8" y="141.9">D53_CS</text>
<text x="250.8" y="138">GND</text>
<text x="50.1" y="149.5">GND</text>
<text x="217.7" y="148.2">GND</text>
<text x="261.8" y="145.7">J5</text>
<text x="261.9" y="148.2">Conn_FanMD</text>
<text x="48.4" y="155.8">PWR_FLAG +7.5V</text>
<text x="250.8" y="159.6">GND</text>
<text x="49.7" y="167.3">U2</text>
<text x="109.9" y="164.7">1N4001</text>
<text x="132.4" y="162.2">+5VA</text>
<text x="22.7" y="173.6">Screw_Terminal_7.4V</text>
<text x="42.2" y="169.8">SW_toggle_shielded</text>
<text x="46.9" y="173.6">SH1</text>
<text x="109.2" y="172.3">NJM2396</text>
<text x="111.9" y="169.8">U1</text>
<text x="48.8" y="180">B</text>
<text x="51.6" y="177.4">A</text>
<text x="80.2" y="180">R1</text>
<text x="108.2" y="177.4">IN</text>
<text x="114.1" y="177.4">OUT</text>
<text x="51.6" y="182.5">C</text>
<text x="70" y="182.5">D1</text>
<text x="111.1" y="181.6" transform="rotate(-90 111.1 181.6)">CON</text>
<text x="116.2" y="181.6" transform="rotate(-90 116.2 181.6)">GND</text>
<text x="46.9" y="186.3">SH2</text>
<text x="60.4" y="186.3">1N4001</text>
<text x="81.3" y="191.7">LED</text>
<text x="81.5" y="189.2">D3</text>
<text x="92.9" y="188">C1</text>
<text x="105.6" y="188.8">C2</text>
<text x="125.9" y="188.8">C3</text>
<text x="138.6" y="189.2">C4</text>
<text x="138.9" y="190.5">220uF</text>
<text x="113.6" y="200.3">GND</text>
</g>
<g font-size="1.8" fill="#a90000">
<text x="260.5" y="22.9">1</text>
<text x="205.9" y="26.7">1</text>
<text x="205.9" y="29.2">2</text>
<text x="260.5" y="25.4">2</text>
<text x="260.5" y="27.9">3</text>
<text x="71.3" y="31.7">D0</text>
<text x="71.3" y="34.3">D1</text>
<text x="129.7" y="31.7">D2</text>
<text x="129.7" y="34.3">D3</text>
<text x="205.9" y="31.7">3</text>
<text x="205.9" y="34.3">4</text>
<text x="70.8" y="41.9">D17</text>
<text x="70.8" y="39.4">D18</text>
<text x="70.8" y="36.8">D19</text>
<text x="129.7" y="36.8">D4</text>
<text x="129.7" y="39.4">D5</text>
<text x="129.7" y="41.9">D6</text>
<text x="205.9" y="36.8">5</text>
<text x="205.9" y="39.4">6</text>
<text x="205.9" y="41.9">7</text>
<text x="70.8" y="47">D15</text>
<text x="70.8" y="44.4">D16</text>
<text x="129.7" y="44.4">D7</text>
<text x="129.7" y="47">D8</text>
<text x="205.9" y="44.4">8</text>
<text x="205.9" y="47">9</text>
<text x="70.8" y="49.5">D14</text>
<text x="70.8" y="52.1">D20</text>
<text x="129.2" y="52.1">D10</text>
<text x="129.7" y="49.5">D9</text>
<text x="205.4" y="49.5">10</text>
<text x="70.5" y="57.1">SDA</text>
<text x="70.6" y="59.7">SCL</text>
<text x="70.8" y="54.6">D21</text>
<text x="129.2" y="54.6">D11</text>
<text x="129.2" y="57.1">D12</text>
<text x="129.2" y="59.7">D13</text>
<text x="261.8" y="57.1">1</text>
<text x="261.8" y="59.7">2</text>
<text x="71.3" y="64.8">A0</text>
<text x="129.2" y="62.2">D22</text>
<text x="129.2" y="64.8">D23</text>
<text x="261.8" y="62.2">3</text>
<text x="261.8" y="64.8">4</text>
<text x="71.3" y="67.3">A1</text>
<text x="71.3" y="69.8">A2</text>
<text x="129.2" y="67.3">D24</text>
<text x="129.2" y="69.8">D25</text>
<text x="71.3" y="72.4">A3</text>
<text x="71.3" y="74.9">A4</text>
<text x="71.3" y="77.5">A5</text>
<text x="129.2" y="72.4">D26</text>
<text x="129.2" y="74.9">D27</text>
<text x="129.2" y="77.5">D28</text>
<text x="196.4" y="74.2">1</text>
<text x="196.4" y="76.7">2</text>
<text x="206.5" y="76.7">5</text>
<text x="206.5" y="74.2">6</text>
<text x="261.8" y="77.5">1</text>
<text x="71.3" y="80">A6</text>
<text x="71.3" y="82.5">A7</text>
<text x="129.2" y="80">D29</text>
<text x="129.2" y="82.5">D30</text>
<text x="196.4" y="79.2">3</text>
<text x="206.5" y="79.2">4</text>
<text x="261.8" y="80">2</text>
<text x="261.8" y="82.5">3</text>
<text x="71.3" y="85.1">A8</text>
<text x="71.3" y="87.6">A9</text>
<text x="129.2" y="85.1">D31</text>
<text x="129.2" y="87.6">D32</text>
<text x="261.8" y="85.1">4</text>
<text x="70.8" y="90.2">A10</text>
<text x="70.8" y="92.7">A11</text>
<text x="70.8" y="95.2">A12</text>
<text x="129.2" y="90.2">D33</text>
<text x="129.2" y="92.7">D34</text>
<text x="129.2" y="95.2">D35</text>
<text x="70.8" y="97.8">A13</text>
<text x="70.8" y="100.3">A14</text>
<text x="129.2" y="97.8">D36</text>
<text x="129.2" y="100.3">D37</text>
<text x="256.7" y="101.6">1</text>
<text x="70" y="105.4">AREF</text>
<text x="70.8" y="102.9">A15</text>
<text x="129.2" y="102.9">D38</text>
<text x="129.2" y="105.4">D39</text>
<text x="129.2" y="107.9">D40</text>
<text x="149.6" y="103.6" transform="rotate(-90 149.6 103.6)">2</text>
<text x="152.1" y="103.6" transform="rotate(-90 152.1 103.6)">1</text>
<text x="256.7" y="104.1">2</text>
<text x="256.7" y="106.7">3</text>
<text x="51.8" y="113.8" transform="rotate(-90 51.8 113.8)">3</text>
<text x="54.4" y="113.8" transform="rotate(-90 54.4 113.8)">4</text>
<text x="70.1" y="110.5">RST1</text>
<text x="70.3" y="113">IORF</text>
<text x="129.2" y="110.5">D41</text>
<text x="129.2" y="113">D42</text>
<text x="149.6" y="111.2" transform="rotate(-90 149.6 111.2)">4</text>
<text x="152.1" y="111.2" transform="rotate(-90 152.1 111.2)">3</text>
<text x="70.9" y="118.1">VIN</text>
<text x="129.2" y="115.6">D43</text>
<text x="129.2" y="118.1">D44</text>
<text x="198.9" y="118.1">8</text>
<text x="51.8" y="121.4" transform="rotate(-90 51.8 121.4)">1</text>
<text x="54.4" y="121.4" transform="rotate(-90 54.4 121.4)">2</text>
<text x="70.8" y="120.6">5V1</text>
<text x="70.8" y="123.2">5V3</text>
<text x="70.8" y="125.7">5V4</text>
<text x="129.2" y="120.6">D45</text>
<text x="129.2" y="123.2">D46</text>
<text x="129.2" y="125.7">D47</text>
<text x="198.9" y="125.7">5</text>
<text x="198.9" y="123.2">6</text>
<text x="198.9" y="120.6">7</text>
<text x="256.7" y="121.9">1</text>
<text x="256.7" y="124.5">2</text>
<text x="69.9" y="130.8">GND1</text>
<text x="70.8" y="128.3">3V3</text>
<text x="129.2" y="128.3">D48</text>
<text x="129.2" y="130.8">D49</text>
<text x="198.9" y="130.8">3</text>
<text x="198.9" y="128.3">4</text>
<text x="256.7" y="127">3</text>
<text x="69.9" y="133.3">GND2</text>
<text x="69.9" y="135.9">GND3</text>
<text x="129.2" y="133.3">D50</text>
<text x="129.2" y="135.9">D51</text>
<text x="198.9" y="135.9">1</text>
<text x="198.9" y="133.3">2</text>
<text x="69.9" y="138.4">GND5</text>
<text x="69.9" y="141">GND6</text>
<text x="129.2" y="138.4">D52</text>
<text x="129.2" y="141">D53</text>
<text x="190.2" y="141.2" transform="rotate(-90 190.2 141.2)">SH</text>
<text x="256.7" y="143.5">1</text>
<text x="256.7" y="146">2</text>
<text x="256.7" y="148.6">3</text>
<text x="51.6" y="172.7">1</text>
<text x="37" y="179.1">1</text>
<text x="37" y="176.5">2</text>
<text x="46.5" y="179.1">3</text>
<text x="54.1" y="176.5">2</text>
<text x="106.2" y="176.5">1</text>
<text x="118.9" y="176.5">2</text>
<text x="51.6" y="185.4">5</text>
<text x="54.1" y="181.6">4</text>
<text x="110.2" y="183.6" transform="rotate(-90 110.2 183.6)">4</text>
<text x="115.3" y="183.6" transform="rotate(-90 115.3 183.6)">3</text>
</g>
</svg>
